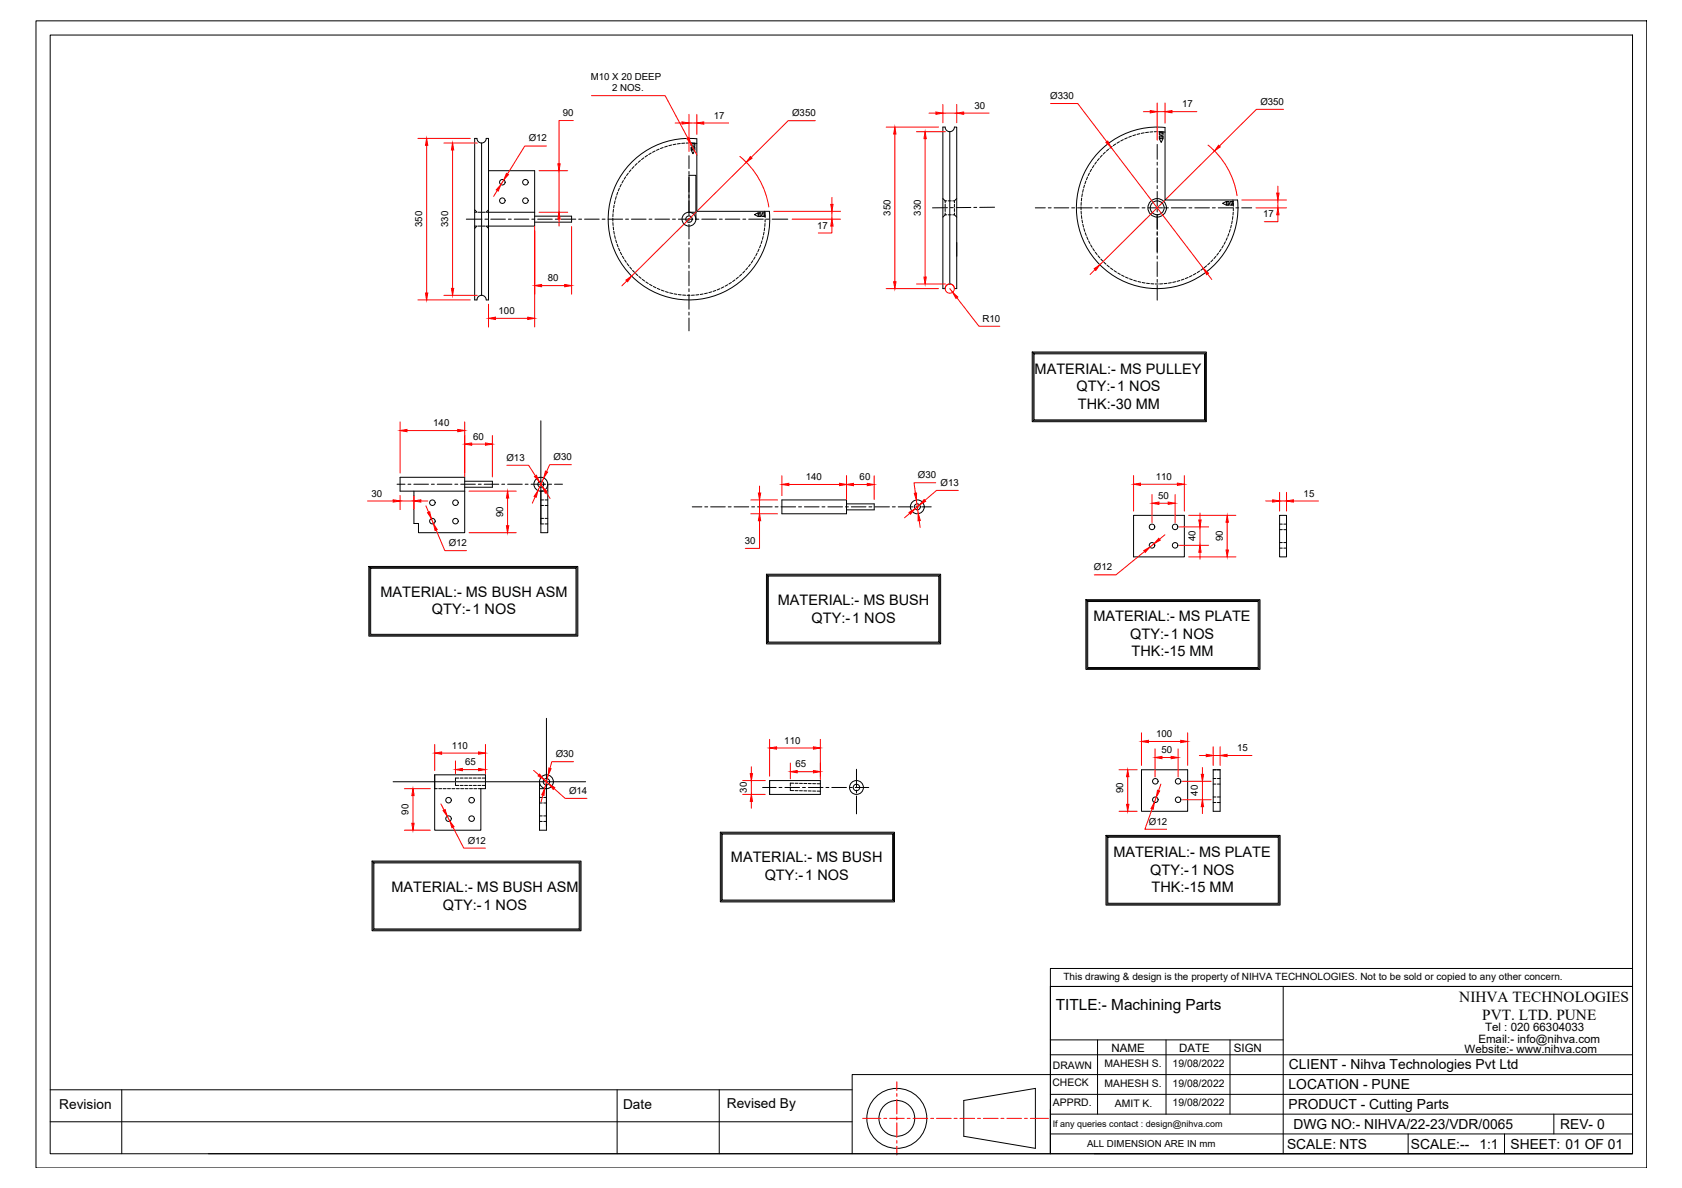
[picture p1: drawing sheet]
<svg xmlns="http://www.w3.org/2000/svg" width="841mm" height="594mm" viewBox="0 0 841 594" stroke-linecap="round" stroke-linejoin="round" font-family="sans-serif">
<!-- layer: 0 -->
<g fill="none" stroke="#000" stroke-width=".5">
<path d="M18 10h805v574h-805zM25 18h791v559h-791zM237 69h1a2.3 2.3 0 0 0 3 3 2.3 2.3 0 0 0 2-3h1v81h-1a2.3 2.3 0 0 0-2-2 2.3 2.3 0 0 0-3 2h-1zM241 72v76M322 79l-1 1M324 78h-1M326 77h-2M328 75l-2 1M330 75h-2M332 74h-2M334 73l-2 1M336 73h-2"/>
<path d="M338 72h-1M340 72h-1M342 72h-1M344 78v6M345 72h-2M345 72h2M346 74v1h1v-1M346 73v-1h1v1M347 74l-1 1v2l1-2M347 74h-1M347 73l-1 1M347 72l-1 1"/>
<path d="M348 72h-2M471 64h2a2.3 2.3 0 0 0 2 2 2.3 2.3 0 0 0 2-2h1v80h-1a2.3 2.3 0 0 0-2-2 2.3 2.3 0 0 0-2 2h-2zM475 66v76M550 79l-1 1M550 76a40 40 0 0 1 33-12v36h36a40 40 0 0 1-54 42 40 40 0 0 1-15-66zM551 78l-1 1M553 76l-1 1M554 75l-1 1M556 73l-1 1M558 72l-1 1M560 71l-2 1M562 70l-2 1"/>
<path d="M564 69l-2 1M566 68l-2 1M568 67l-2 1M570 67h-1M572 66l-1 1M574 66h-1M576 66h-1M579 72v8M579 66h-2M579 66h2M582 68h-2v1h2v-1M582 67h-2v-1h2v1"/>
<path d="M582 69h-2l1 2 1-2M582 68l-2 1M583 66h-3M244 85h23v28h-24M308 98v2M309 96l-1 2M310 94l-1 2M311 92l-1 2M312 90l-1 2M313 88l-1 2M314 87l-1 1M316 85l-1 1"/>
<path d="M316 81a40 40 0 0 1 32-12v37h37a40 40 0 0 1-54 42 40 40 0 0 1-15-67zM317 83l-1 1M319 82l-1 1M320 80l-1 1M344 86v1M471 99l2 1M478 99l-1 1h-1M541 99v2M541 97v1M542 95l-1 1M542 93v1M543 91l-1 1"/>
<path d="M544 89l-1 1M545 87l-1 1M546 85l-1 1M547 83l-1 1M548 81l-1 1M579 81v2M579 84v7M579 93v1M579 96v7M233 110h8M237 113h1M237 106h1"/>
<path d="M237 105l1 1M238 113l-1 1M239 113h1M239 106h1M241 113h2M241 106h2M242 110h2M243 113l1 1M243 106h24M244 105l-1 1M245 110h8M254 110h2"/>
<path d="M257 110h7M266 110h1M267 108h19v3h-19M269 110h7M278 110h1M281 110h7M289 110h2M292 110h8M301 110h2M304 110h7M306 109v2M306 111l1 2"/>
<path d="M307 107l-1 1M307 113v2M307 105v1M307 116v1M307 103v1M307 118l1 1M308 100l-1 2M308 120v1M313 110h1M316 110h7M325 110h1M327 110h8"/>
<path d="M336 110h2M339 110h8M344 108v-20h4v22M344 106h4M344 109v2M344 112v7M348 110h1M351 110h7M360 110h1M363 110h7M371 110h2M374 110h8"/>
<path d="M379 108l-2-1 2-1 1 2M380 106v2M380 108h-1v-2h1l1 2M381 108h2v-2h-2l1 2M382 118l-1 2M382 106v2M382 116v2M382 114v1M382 106v1M383 112l-1 1M383 107v2M383 110v1"/>
<path d="M383 110h2M386 110h8M473 107h.1M473 100h.1M473 107l-2 2M473 100v1M473 102v2M473 104v2M474 104h-8M474 107h2M474 100h2M476 107h1"/>
<path d="M477 104h-2M477 107l1 2M477 100v1M477 102v2M477 104v2M477 107h.1M485 104h-7M488 104h-1M497 104h-7M518 104h5M524 104h2M527 104h7"/>
<path d="M536 104h1M539 104h7M541 103v2M541 106v1M541 101v2M541 108v1M541 110v1M541 112l1 2M542 114v2M543 116v2M543 118l1 2M548 104h1"/>
<path d="M551 104h7M559 104h2M562 104h8M571 104h1M574 104h7M579 105v1M579 107v8M579 116v2M579 119v8M583 104h1M586 104h7M594 104h2"/>
<path d="M597 104h8M606 104h2M609 104h7M613 103l-2-1 2-1 1 2M614 119l-1 1M614 101v2M614 117v1M614 101l1 2M615 101h-2v2h2M615 115v1M615 103h2v-2h-2l1 2M616 113l-1 1"/>
<path d="M616 101l1 2M616 110v2M616 108v2M616 100l1 1M617 102v1M617 106v2M617 104v1M618 104h1M621 104h5M309 122v1M309 124l1 1M310 126l1 1"/>
<path d="M311 128l1 1M312 130l1 1M314 132v1M315 134l1 1M316 135l1 1M318 137l1 1M319 138l2 1M321 140l1 1M344 121v1M344 124v7M344 133v1M344 136v7"/>
<path d="M367 140l-1 1M369 139h-1M371 137l-1 1M372 136l-1 1M374 134l-1 1M375 132l-1 1M376 130v2M378 128l-1 2M379 127l-1 1M380 125l-1 1M380 122v2M381 120v2"/>
<path d="M478 121v7M544 120l1 2M545 122l1 2M546 124l1 2M548 126l1 1M549 128l1 1M550 130l1 1M552 131l1 1M554 133l1 1M555 134l1 1M557 135l1 1M559 136l1 1"/>
<path d="M561 138h1M563 139h1M565 139l1 1M579 128v1M579 131v7M579 140v1M592 140h-1M594 139h-1M596 138h-1M598 137h-1M600 136h-1M602 134l-2 1"/>
<path d="M603 133l-1 1M605 131l-1 1M606 130l-1 1M608 128l-1 1M609 126l-1 2M611 125l-1 1M612 123l-1 1M613 121l-1 1M323 141l1 1M325 142l1 1M327 143l1 1M329 144l1 1"/>
<path d="M331 145l1 1M333 146h1M335 146l1 1M337 147h1M339 147h2M341 148h2M344 148h1M344 144v2M344 147v8M344 156v2M344 159v6M347 148h-1"/>
<path d="M349 147l-1 1M352 147h-2M354 147h-2M356 146h-2M358 145l-1 1M360 144l-1 1M362 143l-1 1M364 142l-1 1M366 141l-2 1M567 140l1 1M569 141h1M571 141l2 1"/>
<path d="M573 142h2M575 142h2M578 142h1M579 143v7M581 142h-1M584 142h-2M586 141l-2 1M588 141h-2M590 140l-1 1M516 176h87v35h-87zM517 176h86v34h-86zM517 177h85v33h-85z"/>
<path d="M270 210v56h4v-24M200 239h32v7h-32zM199 242h4M204 242h1M207 242h7M207 246v16h2v4h23v-20M216 242h1M219 242h7M227 242h2M230 242h8M232 241h14v3h-14M239 242h2"/>
<path d="M242 242h7M251 242h1M254 242h7M263 242h1M266 242h7M270 250h2M270 246h4M270 253h2M270 259h2M273 250h1M273 253h1M273 259h1"/>
<path d="M274 242h2M277 242h4M346 253h5M352 253h2M355 253h8M364 253h2M367 253h7M376 253h1M379 253h7M388 253h1M391 253h7M391 250h32v7h-32z"/>
<path d="M399 253h2M402 253h8M411 253h1M414 253h7M423 253h1M423 252h14v3h-14M426 253h7M434 253h2M437 253h8M446 253h2M449 253h7M458 253h1"/>
<path d="M461 253h5M567 258h25v20h-25zM640 258h3v20h-3zM270 262h2M273 262h1M640 262h1M640 265h1M640 271h1M640 274h1M642 262h1M642 265h1M642 271h1"/>
<path d="M642 274h1M184 283h105v35h-105zM185 284h103v34h-103zM185 284h103v33h-103zM383 287h87v35h-87zM384 288h86v34h-86zM384 288h85v33h-85zM543 300h87v35h-87zM543 300h87v34h-87zM544 301h85v33h-85zM273 359v56h-3v-24M197 391h96"/>
<path d="M217 387v28h23v-21M217 387v7h2M217 387h26v7h-4M219 394h2M222 394h1M224 394h1M226 394h1M228 391v2h1M228 394h2M229 389h-1v2M230 389h2M230 393h2"/>
<path d="M230 394h2M232 389h2M232 393h2M233 394h1M235 389h1M235 393h1M235 394h1M237 389h1M237 393h1M237 394h1M239 389h1M239 393h1"/>
<path d="M241 389h2M241 393h2M270 394h3M270 391h.1M270 399h1M272 399h1M381 394h7M385 390h25v7h-25zM390 394h1M392 394h8M395 394v1h2M397 392h-2v1"/>
<path d="M398 392h1M398 395h1M400 392h1M400 395h1M401 394h2M402 392h1M402 395h1M404 392h2M404 396h2M404 394h8M406 392h2M406 396h2"/>
<path d="M409 392h1M409 396h1M413 394h1M416 394h7M425 394h1M428 394h6M428 385v9M428 395v2M428 398v9M571 385h23v21h-23zM607 385h3v21h-3zM607 389h1"/>
<path d="M607 392h1M607 399h1M609 389h1M609 392h1M609 399h1M270 402h1M270 408h1M270 411h1M272 402h1M272 408h1M272 411h1M360 416h87v35h-87z"/>
<path d="M361 417h86v34h-86zM361 417h85v33h-85zM553 418h87v35h-87zM553 418h87v34h-87zM554 419h85v33h-85zM607 401h1M609 401h1M186 431h105v34h-105zM186 431h104v34h-104zM187 432h103v33h-103zM525 484h291v9h-291zM525 493h291v84h-291z"/>
<path d="M525 493v84h-99M530 493h286M642 493v84M525 527h291M525 520h117M549 520v37M583 520v37M615 520v37M816 537h-390v40h-322M25 545h401M61 545v32M309 545v32"/>
<path d="M360 545v32M482 550l36-6v30l-36-6zM525 557h291M525 547h291M777 557v10M25 561h401M525 567h291M547 577h269M704 567v10M752 567v10"/>
<circle cx="251" cy="91" r="1.4"/>
<circle cx="263" cy="91" r="1.4"/>
<circle cx="251" cy="100" r="1.4"/>
<circle cx="263" cy="100" r="1.4"/>
<circle cx="344" cy="110" r="3"/>
<circle cx="344" cy="110" r="1.6"/>
<circle cx="579" cy="104" r="5"/>
<circle cx="579" cy="104" r="3"/>
<circle cx="216" cy="251" r="1.4"/>
<circle cx="228" cy="251" r="1.4"/>
<circle cx="270" cy="242" r="3"/>
<circle cx="270" cy="242" r="1.5"/>
<circle cx="459" cy="253" r="3"/>
<circle cx="459" cy="253" r="1.5"/>
<circle cx="216" cy="261" r="1.4"/>
<circle cx="228" cy="261" r="1.4"/>
<circle cx="576" cy="263" r="1.4"/>
<circle cx="576" cy="273" r="1.4"/>
<circle cx="588" cy="273" r="1.4"/>
<circle cx="588" cy="263" r="1.4"/>
<circle cx="273" cy="391" r="3"/>
<circle cx="273" cy="391" r="1.6"/>
<circle cx="428" cy="394" r="3"/>
<circle cx="428" cy="394" r="1.6"/>
<circle cx="578" cy="400" r="1.4"/>
<circle cx="578" cy="391" r="1.4"/>
<circle cx="589" cy="391" r="1.4"/>
<circle cx="589" cy="400" r="1.4"/>
<circle cx="224" cy="400" r="1.4"/>
<circle cx="224" cy="409" r="1.4"/>
<circle cx="236" cy="400" r="1.4"/>
<circle cx="236" cy="409" r="1.4"/>
<circle cx="448" cy="559" r="15"/>
<circle cx="448" cy="559" r="9"/>
</g>
<g fill="none" stroke="#f00" stroke-width=".5">
<path d="M296 48h37l11 21M344 57v19M348 57v10M465 57h3M471 52v9M471 57h7M478 52v9M482 57h13M525 52h14l14 19M572 56h3M579 52v18M579 56h4"/>
<path d="M583 52v10M586 56h12M642 55h-14l-18 18M209 69h26M213 73v74M222 72h17M226 75v69M273 73h-11l-8 14M287 60h-7v22M338 62h3M344 62h4M346 72l3 6"/>
<path d="M352 62h12M370 78a40 40 0 0 1 14 26M408 60h-14l-18 19M443 64h26M447 67v74M458 66h15M463 69v70M556 74l46 60M604 73a40 40 0 0 1 15 25M607 75l-57 57M249 95l-2 3M252 90l-2 2"/>
<path d="M270 85h14M280 85v21M373 81l-57 57M416 99v3M639 93v4M267 113v51M270 106h14M280 110v3M286 113v34M387 106h33M396 110h24M416 113v4h-7"/>
<path d="M416 106v4M621 100h22M628 104h15M639 107v4h-7M639 100v4M547 135l-2 2M604 137l2 3M209 150h26M222 148h17M244 152v12M248 159h16M271 143h11"/>
<path d="M313 140l-2 3M443 144h26M458 142h15M475 144l1 2a2.3 2.3 0 0 0 0-4 2.3 2.3 0 0 0-3 2 2.3 2.3 0 0 0 3 2M478 149l12 14h10M200 211v26M204 215h25M232 211v27M246 218v20M236 222h7M253 233h11l4 5M272 239l-3 6"/>
<path d="M286 232h-11l-2 4M391 238v10M423 238v12M437 238v12M567 238v18M592 238v18M184 251h13M200 251h7M200 248v7M207 248v7M210 251h4M213 253l1 3"/>
<path d="M216 259l1 3M235 246h23M254 249v14M268 248l-2 4M270 241l1 2M273 246l2 3M375 250h14M375 257h14M380 243v4M380 250v7M394 242h26M427 242h7"/>
<path d="M455 257l-3 2M458 250l1 7M460 252l-2 2M468 241h-11l1 6M479 245h-11l-6 5M570 242h19M576 247v14M580 252h4M588 247v14M594 258h24M600 257v3M633 251h3"/>
<path d="M640 246v10M640 251h3M643 246v10M647 251h12M218 265l4 10h11M235 266h23M380 260v14h-7M460 260v4M572 276l-14 11h-11M577 272l-2 2M582 267l-2 3M590 263h14"/>
<path d="M590 273h14M594 278h24M600 263v10M600 276v4M614 261v14M217 372v13M221 377h18M243 372v15M385 370v18M388 374h19M410 370v20M571 366v17"/>
<path d="M574 371h16M578 374v15M581 379h5M589 374v15M594 366v17M600 378h3M607 373v10M607 378h3M610 373v10M614 378h12M202 394h13M206 398v14"/>
<path d="M228 381v6M231 385h8M267 385l2 3M271 398v3M272 390l2 2M274 388l-2 6M277 394l6 5h10M287 381h-11l-1 3M371 397h12M371 390h12M376 383v4M376 390v7"/>
<path d="M395 382v7M399 386h8M560 385h9M564 388v14M578 399l-1 2M580 392l-1 3M591 391h15M591 400h15M601 384v3M601 391v9M202 415h13M220 402l2 3"/>
<path d="M224 408l1 3M227 414l5 10h11M376 401v3M560 406h9M576 405l-4 10h11M601 403v4M431 559h9M442 559h1M445 559h7M448 541v4M448 547v1M448 550v7"/>
<path d="M448 559v1M454 559h1M457 559h7M465 559h2M468 559h8M477 559h2M480 559h7M489 559h1M492 559h7M501 559h1M503 559h8M512 559h2"/>
<path d="M515 559h9M448 561v8M448 570v2M448 573v5"/>
</g>
<g fill="#f00" stroke="#f00" stroke-width=".5">
<path d="M264 159h3l-3 1z"/>
<path d="M244 159h4v1z"/>
<path d="M267 143l4-1v1z"/>
<path d="M282 142l4 1h-4z"/>
<path d="M280 106v4h-1z"/>
<path d="M279 82h1v3z"/>
<path d="M213 147h1l-1 3z"/>
<path d="M213 69l1 4h-1z"/>
<path d="M313 140l3-2-2 3z"/>
<path d="M375 78l1 1-3 2z"/>
<path d="M250 92l-1 4-1-1z"/>
<path d="M253 87h1l-2 3z"/>
<path d="M341 61l3 1h-3z"/>
<path d="M348 62l4-1v1z"/>
<path d="M415 102h2l-1 4z"/>
<path d="M416 110l1 3h-2z"/>
<path d="M226 72l1 3h-1z"/>
<path d="M226 144h1l-1 4z"/>
<path d="M447 64l1 3h-1z"/>
<path d="M447 141h1l-1 3z"/>
<path d="M547 134l3-2-2 3z"/>
<path d="M609 73h1l-3 2z"/>
<path d="M575 55l4 1h-4z"/>
<path d="M583 56l3-1v1z"/>
<path d="M638 97h2l-1 3z"/>
<path d="M639 104l1 3h-2z"/>
<path d="M462 139h1v3z"/>
<path d="M463 66v3h-1z"/>
<path d="M602 134l2 3h-1z"/>
<path d="M553 71h1l2 3z"/>
<path d="M468 56l3 1h-3z"/>
<path d="M478 57l4-1v1z"/>
<path d="M476 146l3 3h-1z"/>
<path d="M343 69h1l2 3z"/>
<path d="M217 377l4-1v1z"/>
<path d="M239 376l4 1h-4z"/>
<path d="M228 385l3-1v1z"/>
<path d="M239 384l4 1h-4z"/>
<path d="M206 394l1 4h-1z"/>
<path d="M206 412h1l-1 3z"/>
<path d="M385 374l3-1v2z"/>
<path d="M407 373l3 1-3 1z"/>
<path d="M395 386l4-1v1z"/>
<path d="M407 385l3 1h-3z"/>
<path d="M376 397v4h-1z"/>
<path d="M375 387h1v3z"/>
<path d="M589 242h3l-3 1z"/>
<path d="M567 242h3v1z"/>
<path d="M613 275h1v3z"/>
<path d="M614 258v3h-1z"/>
<path d="M636 250l4 1h-4z"/>
<path d="M643 251l4-1v1z"/>
<path d="M420 242h3l-3 1z"/>
<path d="M391 242h3v1z"/>
<path d="M423 242h4v1z"/>
<path d="M434 242h3l-3 1z"/>
<path d="M379 247h1v3z"/>
<path d="M380 257v3h-1z"/>
<path d="M579 269l1 1-3 2z"/>
<path d="M572 275l3-1-2 2z"/>
<path d="M222 405h1l1 3z"/>
<path d="M225 411l2 2-1 1z"/>
<path d="M229 215h3l-3 1z"/>
<path d="M200 215h4v1z"/>
<path d="M232 222h4v1z"/>
<path d="M243 222h3l-3 1z"/>
<path d="M253 263h1v3z"/>
<path d="M254 246v3h-1z"/>
<path d="M214 256h1l1 3z"/>
<path d="M217 262l2 3h-1z"/>
<path d="M207 251l3-1v1z"/>
<path d="M197 250l3 1h-3z"/>
<path d="M269 245l-1 4-1-1z"/>
<path d="M273 236h1l-2 3z"/>
<path d="M271 243l3 3-1 1z"/>
<path d="M267 238h1l2 3z"/>
<path d="M576 252l4-1v1z"/>
<path d="M584 251l4 1h-4z"/>
<path d="M599 260h2l-1 3z"/>
<path d="M600 273l1 3h-2z"/>
<path d="M564 385v3h-1z"/>
<path d="M563 402h1v4z"/>
<path d="M579 395l1 1-2 3z"/>
<path d="M577 401v4l-1-1z"/>
<path d="M590 370l4 1h-4z"/>
<path d="M571 371l3-1v1z"/>
<path d="M603 377l4 1h-4z"/>
<path d="M610 378l4-1v1z"/>
<path d="M601 387h1l-1 4z"/>
<path d="M601 400l1 3h-1z"/>
<path d="M578 379l3-1v1z"/>
<path d="M586 378l3 1h-3z"/>
<path d="M459 257l1 3h-1z"/>
<path d="M457 247h1v3z"/>
<path d="M455 256l3-2-3 3z"/>
<path d="M462 250l1 1-3 1z"/>
<path d="M272 394v4l-1-1z"/>
<path d="M274 384h2l-2 4z"/>
<path d="M270 387l2 3-3-2z"/>
<path d="M274 392l3 2v1z"/>
</g>
<g font-size="7.7">
<text x="730" y="501">NIHVA TECHNOLOGIES</text>
<text x="528" y="505">TITLE:- Machining Parts</text>
<text x="741" y="510">PVT. LTD. PUNE</text>
</g>
<g font-size="7.3">
<text x="517" y="187">MATERIAL:- MS PULLEY</text>
<text x="538" y="196">QTY:-1 NOS</text>
<text x="539" y="204">THK:-30 MM</text>
<text x="190" y="298">MATERIAL:- MS BUSH ASM</text>
<text x="389" y="303">MATERIAL:- MS BUSH</text>
<text x="216" y="307">QTY:-1 NOS</text>
<text x="406" y="311">QTY:-1 NOS</text>
<text x="547" y="311">MATERIAL:- MS PLATE</text>
<text x="565" y="319">QTY:-1 NOS</text>
<text x="566" y="328">THK:-15 MM</text>
<text x="365" y="431">MATERIAL:- MS BUSH</text>
<text x="557" y="429">MATERIAL:- MS PLATE</text>
<text x="575" y="437">QTY:-1 NOS</text>
<text x="382" y="440">QTY:-1 NOS</text>
<text x="196" y="446">MATERIAL:- MS BUSH ASM</text>
<text x="576" y="446">THK:-15 MM</text>
<text x="221" y="455">QTY:-1 NOS</text>
</g>
<g font-size="6.9">
<text x="644" y="535">CLIENT - Nihva Technologies Pvt Ltd</text>
<text x="644" y="545">LOCATION - PUNE</text>
<text x="644" y="555">PRODUCT - Cutting Parts</text>
<text x="647" y="564">DWG NO:- NIHVA/22-23/VDR/0065</text>
<text x="780" y="564">REV- 0</text>
<text x="644" y="574">SCALE: NTS</text>
<text x="706" y="574">SCALE:--</text>
<text x="740" y="574">1:1</text>
<text x="755" y="574">SHEET: 01 OF 01</text>
</g>
<g font-size="6.8">
<text x="30" y="555">Revision</text>
<text x="312" y="555">Date</text>
<text x="363" y="554">Revised By</text>
</g>
<g font-size="5.8">
<text x="743" y="516">Tel : 020 66304033</text>
<text x="739" y="522">Email:- info@nihva.com</text>
<text x="556" y="526">NAME</text>
<text x="590" y="526">DATE</text>
<text x="617" y="526">SIGN</text>
<text x="732" y="527">Website:- www.nihva.com</text>
</g>
<g font-size="5.2">
<text x="552" y="534">MAHESH S.</text>
<text x="586" y="534">19/08/2022</text>
<text x="526" y="535">DRAWN</text>
<text x="526" y="543">CHECK</text>
<text x="552" y="543">MAHESH S.</text>
<text x="586" y="543">19/08/2022</text>
<text x="526" y="553">APPRD.</text>
<text x="557" y="553">AMIT K.</text>
<text x="586" y="553">19/08/2022</text>
</g>
<text font-size="5" x="532" y="490">This drawing &amp; design is the property of NIHVA TECHNOLOGIES. Not to be sold or copied to any other concern.</text>
<g font-size="4.8">
<text x="295" y="40">M10 X 20 DEEP</text>
<text x="306" y="46">2 NOS.</text>
<text x="525" y="49">Ø330</text>
<text x="591" y="54">17</text>
<text x="630" y="52">Ø350</text>
<text x="281" y="58">90</text>
<text x="357" y="59">17</text>
<text x="396" y="58">Ø350</text>
<text x="487" y="54">30</text>
<text x="264" y="71">Ø12</text>
<text x="445" y="108" transform="rotate(-90 445 108)">350</text>
<text x="460" y="108" transform="rotate(-90 460 108)">330</text>
<text x="211" y="114" transform="rotate(-90 211 114)">350</text>
<text x="224" y="114" transform="rotate(-90 224 114)">330</text>
<text x="632" y="109">17</text>
<text x="409" y="114">17</text>
<text x="274" y="141">80</text>
<text x="249" y="157">100</text>
<text x="491" y="161">R10</text>
<text x="217" y="213">140</text>
<text x="237" y="220">60</text>
<text x="253" y="230">Ø13</text>
<text x="277" y="230">Ø30</text>
<text x="459" y="239">Ø30</text>
<text x="578" y="240">110</text>
<text x="403" y="240">140</text>
<text x="430" y="240">60</text>
<text x="470" y="243">Ø13</text>
<text x="186" y="248">30</text>
<text x="579" y="249">50</text>
<text x="652" y="248">15</text>
<text x="252" y="259" transform="rotate(-90 252 259)">90</text>
<text x="224" y="273">Ø12</text>
<text x="372" y="272">30</text>
<text x="598" y="271" transform="rotate(-90 598 271)">40</text>
<text x="611" y="271" transform="rotate(-90 611 271)">90</text>
<text x="547" y="285">Ø12</text>
<text x="392" y="372">110</text>
<text x="578" y="369">100</text>
<text x="226" y="374">110</text>
<text x="581" y="377">50</text>
<text x="619" y="376">15</text>
<text x="233" y="383">65</text>
<text x="278" y="379">Ø30</text>
<text x="398" y="384">65</text>
<text x="285" y="397">Ø14</text>
<text x="373" y="396" transform="rotate(-90 373 396)">30</text>
<text x="562" y="397" transform="rotate(-90 562 397)">90</text>
<text x="599" y="398" transform="rotate(-90 599 398)">40</text>
<text x="204" y="407" transform="rotate(-90 204 407)">90</text>
<text x="574" y="412">Ø12</text>
<text x="234" y="422">Ø12</text>
<text x="544" y="574">ALL DIMENSION ARE IN mm</text>
</g>
<text font-size="4.5" x="526" y="563">If any queries contact : design@nihva.com</text>
</svg>
